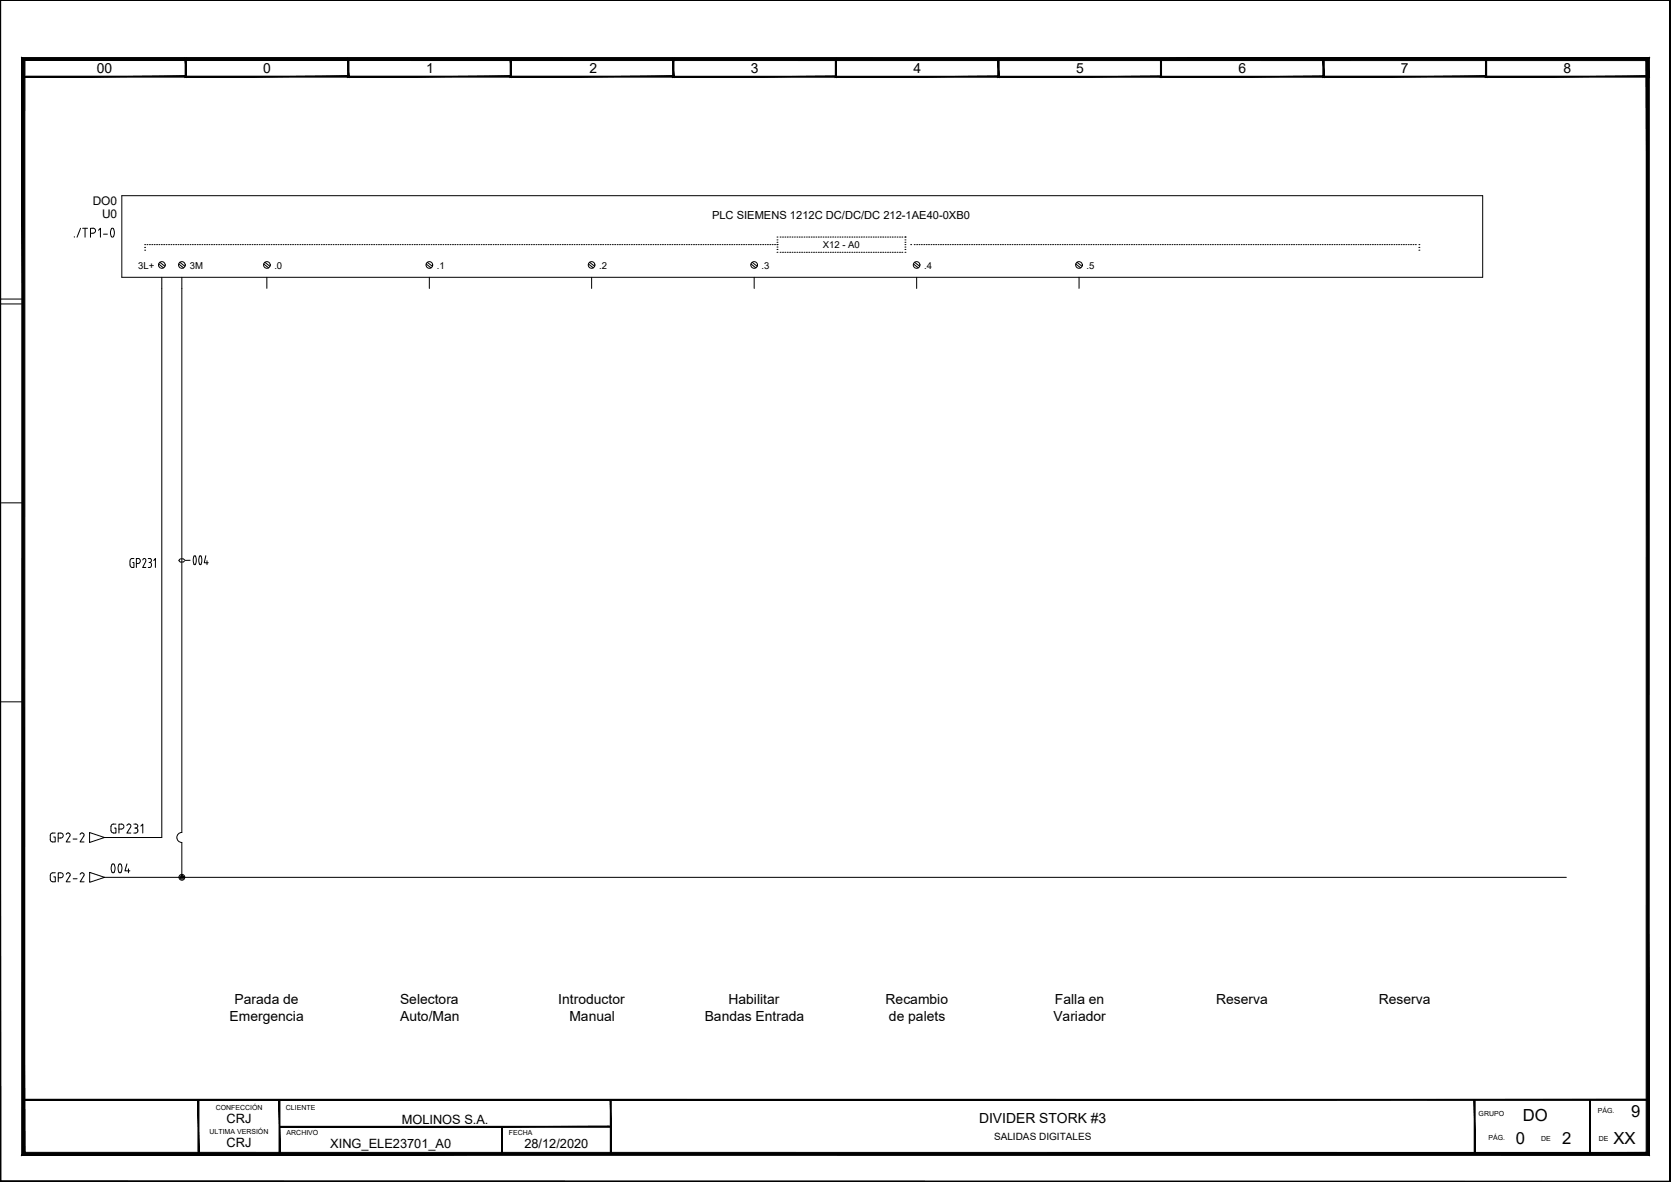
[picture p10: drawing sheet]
<svg xmlns="http://www.w3.org/2000/svg" width="420mm" height="297mm" viewBox="0 0 420 297" stroke-linecap="round" stroke-linejoin="round" font-family="sans-serif">
<g fill="#000" stroke="#000" stroke-width=".25">
<path d="M0 .1h419.9zM0 .1h419.9z"/>
<path d="M5.7 19.4h41.1l-.2-.3zM5.9 19.1h40.7l-40.9 .3zM5.7 14.7v4.7l.2-.3zM5.7 14.7l.2 .3v4.1zM5.7 14.7l.2 .3 40.9-.3zM5.9 15l40.9-.3-.2 .3zM46.8 14.7l-.2 .3 .2 4.4zM46.6 15l.2 4.4-.2-.3z"/>
<path d="M46.6 19.4h41.1l-.2-.3zM46.6 19.4l.2-.3h40.7zM46.6 14.7v4.7l.2-.3zM46.6 14.7l.2 .3v4.1zM46.6 14.7l.2 .3 40.9-.3zM46.8 15l40.9-.3-.2 .3zM87.7 14.7l-.2 .3 .2 4.4zM87.5 15l.2 4.4-.2-.3z"/>
<path d="M87.5 19.4h41.1l-.2-.3zM87.7 19.1h40.7l-40.9 .3zM87.5 14.7v4.7l.2-.3zM87.5 14.7l.2 .3v4.1zM87.5 14.7l.2 .3 40.9-.3zM87.7 15l40.9-.3-.2 .3zM128.6 14.7l-.2 .3 .2 4.4zM128.4 15l.2 4.4-.2-.3z"/>
<path d="M128.3 19.4h41.1l-.2-.3zM128.5 19.1h40.7l-40.9 .3zM128.3 14.7v4.7l.2-.3zM128.3 14.7l.2 .3v4.1zM128.3 14.7l.2 .3 40.9-.3zM128.5 15l40.9-.3-.2 .3zM169.4 14.7l-.2 .3 .2 4.4zM169.2 15l.2 4.4-.2-.3z"/>
<path d="M169.2 19.4h41.1l-.2-.2zM169.2 19.4l.2-.2h40.7zM169.2 14.7v4.7l.2-.2zM169.2 14.7l.2 .3v4.2zM169.2 14.7l.2 .3 40.9-.3zM169.4 15l40.9-.3-.2 .3zM210.3 14.7l-.2 .3 .2 4.4zM210.1 15l.2 4.4-.2-.2z"/>
<path d="M210 19.4h41.2l-.3-.2zM210.3 19.2h40.6l-40.9 .2zM210 14.7v4.7l.3-.2zM210 14.7l.3 .3v4.2zM210 14.7l.3 .3 40.9-.3zM210.3 15l40.9-.3-.3 .3zM251.2 14.7l-.3 .3 .3 4.4zM250.9 15l.3 4.4-.3-.2z"/>
<path d="M250.9 19.4h41.2l-.3-.2zM250.9 19.4l.3-.2h40.6zM250.9 14.7v4.7l.3-.2zM250.9 14.7l.3 .3v4.2zM250.9 14.7l.3 .3 40.9-.3zM251.2 15l40.9-.3-.3 .3zM292.1 14.7l-.3 .3 .3 4.4zM291.8 15l.3 4.4-.3-.2z"/>
<path d="M291.8 19.4h41.1l-.2-.2zM291.8 19.4l.2-.2h40.7zM291.8 14.7v4.7l.2-.2zM291.8 14.7l.2 .3v4.2zM291.8 14.7l.2 .3 40.9-.3zM292 15l40.9-.3-.2 .3zM332.9 14.7l-.2 .3 .2 4.4zM332.7 15l.2 4.4-.2-.2z"/>
<path d="M332.7 19.4h41.1l-.2-.3zM332.9 19.1h40.7l-40.9 .3zM332.7 14.7v4.7l.2-.3zM332.7 14.7l.2 .3v4.1zM332.7 14.7l.2 .3 40.9-.3zM332.9 15l40.9-.3-.2 .3zM373.8 14.7l-.2 .3 .2 4.4zM373.6 15l.2 4.4-.2-.3z"/>
<path d="M373.5 19.4h41.1l-.2-.3zM373.5 19.4l.2-.3h40.7zM373.5 14.7v4.7l.2-.3zM373.5 14.7l.2 .3v4.1zM373.5 14.7l.2 .3 40.9-.3zM373.7 15l40.9-.3-.2 .3zM414.6 14.7l-.2 .3 .2 4.4zM414.4 15l.2 4.4-.2-.3z"/>
<path d="M419.9 .1v296.7zM419.9 .1l.1 296.8zM419.9 .1l.1 296.8z"/>
<path d="M5.8 276.3v.2l408.5-.2zM5.8 276.5l408.5-.2v.2z"/>
<path d="M0 .1v296.9l.2-.2zM0 .1h.2v296.7z"/>
<path d="M5.5 290.3l408.4-.7h-407.7zM5.5 290.3l408.4-.7 .8 .8zM413.9 15.2v274.4l.8 .8zM413.9 15.2l.8-.7v275.9zM6.3 15.2h407.6l.8-.7zM5.5 14.5h409.2l-408.4 .7zM5.5 14.5l.7 275.1 .1-274.4zM5.5 14.5l.7 275.1-.7 .7z"/>
<path d="M49.8 276.4v13.6h.2zM49.8 276.4h.2v13.6z"/>
<path d="M70.2 276.4v13.6h.2zM70.2 276.4h.2v13.6z"/>
<path d="M70.3 283v.3l83.3-.3zM70.3 283.3l83.3-.3v.3z"/>
<path d="M126.1 283.2v6.8h.2zM126.1 283.2h.2v6.8z"/>
<path d="M153.5 276.4v13.7h.2zM153.5 276.4h.2v13.7z"/>
<path d="M370.7 276.4v13.6h.2zM370.7 276.4h.2v13.6z"/>
<path d="M399.7 276.4v13.6h.2zM399.7 276.4h.2v13.6z"/>
<path d="M.2 296.8l419.8 .1zM.2 296.8l419.8 .1-420 .1zM0 297h420v-.1zM0 297h420z"/>
</g>
<g fill="none" stroke="#000" stroke-width=".25">
<path d="M0 .1v296.9h420M5.8 19.3h408.5v257.1h-408.5zM414.5 19.3v257.1M22.8 58.6h.6M23.4 57.4h-.6v2.2M23.4 57.3a.62 .62 0 0 1 .6 .7 .62 .62 0 0 1-.6 .6M24.8 57.9l.5-.5v2.2M26 58.9h1M28 57.5l.3-.2a1.51 1.51 0 0 1 0 2.3l-.3-.1-.2-.8zM30.6 49.2h342.2v20.5h-342.2zM195.4 59.6h.1M196.2 59.6h.1"/>
<path d="M196.8 59.6h.1M197.4 59.6h.1M198 59.6h.1M198.6 59.6h.1M199.2 59.6h.1M199.7 59.6h.1M200.4 59.6h.1M201 59.6h.1M201.5 59.6h.1M202.2 59.6h.1M202.8 59.6h.1M203.3 59.6h.1"/>
<path d="M204 59.6h.1M204.6 59.6h.1M205.1 59.6h.1M205.8 59.6h.1M206.4 59.6h.1M206.9 59.6h.1M207.6 59.6h.1M208.2 59.6h.1M208.7 59.6h.1M209.4 59.6h.1M210 59.6h.1M210.6 59.6h.1"/>
<path d="M211.2 59.6h.1M211.8 59.6h.1M212.4 59.6h.1M213 59.6h.1M213.6 59.6h.1M214.2 59.6h.1M214.8 59.6h.1M215.3 59.6h.1M216 59.6h.1M216.6 59.6h.1M217.1 59.6h.1M217.8 59.6h.1"/>
<path d="M218.4 59.6h.1M218.9 59.6h.1M219.6 59.6h.1M220.2 59.6h.1M220.7 59.6h.1M221.4 59.6h.1M222 59.6h.1M222.5 59.6h.1M223.2 59.6h.1M223.8 59.6h.1M224.3 59.6h.1M225 59.6h.1"/>
<path d="M225.6 59.6h.1M226.2 59.6h.1M226.8 59.6h.1M227.5 59.6h.1M0 76.4h5.8M0 75.1h5.8M36.4 62.9h.1M36.4 62.2h.1M36.4 61.5h.1M37 61.5h.1M37.6 61.5h.1M38.2 61.5h.1"/>
<path d="M38.8 61.5h.1M39.4 61.5h.1M39.9 66.3l1.2 1M40 61.5h.1M40.2 65.9l1.3 1M40.6 61.5h.1M40.7 69.7v140.8h-14.4M41.2 61.5h.1M41.8 61.5h.1M42.4 61.5h.1M43 61.5h.1M43.6 61.5h.1"/>
<path d="M44.2 61.5h.1M44.8 61.5h.1M44.9 66.3l1.3 1M45.2 65.9l1.3 1M45.4 61.5h.1M45.7 69.7v139.5a1.26 1.26 0 0 0-1.2 1.3 1.26 1.26 0 0 0 1.2 1.2v8.8M46 61.5h.1M46.6 61.5h.1M47.2 61.5h.1M47.8 61.5h.1M48.4 61.5h.1M49 61.5h.1"/>
<path d="M49.6 61.5h.1M50.2 61.5h.1M50.8 61.5h.1M51.4 61.5h.1M52 61.5h.1M52.6 61.5h.1M53.2 61.5h.1M53.8 61.5h.1M54.4 61.5h.1M55 61.5h.1M55.6 61.5h.1M56.2 61.5h.1"/>
<path d="M56.8 61.5h.1M57.4 61.5h.1M58 61.5h.1M58.6 61.5h.1M59.2 61.5h.1M59.8 61.5h.1M60.4 61.5h.1M61 61.5h.1M61.6 61.5h.1M62.2 61.5h.1M62.8 61.5h.1M63.4 61.5h.1"/>
<path d="M64 61.5h.1M64.6 61.5h.1M65.2 61.5h.1M65.8 61.5h.1M66.3 66.3l1.2 1M66.4 61.5h.1M66.6 65.9l1.3 1M67 61.5h.1M67.1 69.7v2.8M67.6 61.5h.1M68.2 61.5h.1M68.8 61.5h.1"/>
<path d="M69.4 61.5h.1M70 61.5h.1M70.6 61.5h.1M71.2 61.5h.1M71.8 61.5h.1M72.4 61.5h.1M73 61.5h.1M73.6 61.5h.1M74.2 61.5h.1M74.8 61.5h.1M75.4 61.5h.1M76 61.5h.1"/>
<path d="M76.6 61.5h.1M77.2 61.5h.1M77.8 61.5h.1M78.4 61.5h.1M79 61.5h.1M79.6 61.5h.1M80.2 61.5h.1M80.8 61.5h.1M81.4 61.5h.1M82 61.5h.1M82.6 61.5h.1M83.2 61.5h.1"/>
<path d="M83.8 61.5h.1M84.4 61.5h.1M85 61.5h.1M85.6 61.5h.1M86.2 61.5h.1M86.8 61.5h.1M87.4 61.5h.1M88 61.5h.1M88.6 61.5h.1M89.2 61.5h.1M89.8 61.5h.1M90.4 61.5h.1"/>
<path d="M91 61.5h.1M91.6 61.5h.1M92.2 61.5h.1M92.8 61.5h.1M93.4 61.5h.1M94 61.5h.1M94.6 61.5h.1M95.2 61.5h.1M95.8 61.5h.1M96.4 61.5h.1M97 61.5h.1M97.6 61.5h.1"/>
<path d="M98.2 61.5h.1M98.8 61.5h.1M99.4 61.5h.1M100 61.5h.1M100.6 61.5h.1M101.2 61.5h.1M101.8 61.5h.1M102.4 61.5h.1M103 61.5h.1M103.6 61.5h.1M104.2 61.5h.1M104.8 61.5h.1"/>
<path d="M105.4 61.5h.1M106 61.5h.1M106.6 61.5h.1M107.1 66.3l1.3 1M107.2 61.5h.1M107.4 65.9l1.3 1M107.8 61.5h.1M107.9 69.7v2.8M108.4 61.5h.1M109 61.5h.1M109.6 61.5h.1M110.2 61.5h.1"/>
<path d="M110.8 61.5h.1M111.4 61.5h.1M112 61.5h.1M112.6 61.5h.1M113.2 61.5h.1M113.8 61.5h.1M114.4 61.5h.1M115 61.5h.1M115.6 61.5h.1M116.2 61.5h.1M116.8 61.5h.1M117.4 61.5h.1"/>
<path d="M118 61.5h.1M118.6 61.5h.1M119.2 61.5h.1M119.8 61.5h.1M120.4 61.5h.1M121 61.5h.1M121.6 61.5h.1M122.2 61.5h.1M122.8 61.5h.1M123.4 61.5h.1M124 61.5h.1M124.6 61.5h.1"/>
<path d="M125.2 61.5h.1M125.8 61.5h.1M126.4 61.5h.1M127 61.5h.1M127.6 61.5h.1M128.2 61.5h.1M128.8 61.5h.1M129.4 61.5h.1M130 61.5h.1M130.6 61.5h.1M131.2 61.5h.1M131.8 61.5h.1"/>
<path d="M132.4 61.5h.1M133 61.5h.1M133.6 61.5h.1M134.2 61.5h.1M134.8 61.5h.1M135.4 61.5h.1M136 61.5h.1M136.6 61.5h.1M137.2 61.5h.1M137.8 61.5h.1M138.4 61.5h.1M139 61.5h.1"/>
<path d="M139.6 61.5h.1M140.2 61.5h.1M140.8 61.5h.1M141.4 61.5h.1M142 61.5h.1M142.6 61.5h.1M143.2 61.5h.1M143.8 61.5h.1M144.4 61.5h.1M145 61.5h.1M145.6 61.5h.1M146.2 61.5h.1"/>
<path d="M146.8 61.5h.1M147.4 61.5h.1M148 61.5h.1M148 66.3l1.2 1M148.3 65.9l1.2 1M148.6 61.5h.1M148.8 69.7v2.8M149.2 61.5h.1M149.8 61.5h.1M150.4 61.5h.1M151 61.5h.1M151.6 61.5h.1"/>
<path d="M152.2 61.5h.1M152.8 61.5h.1M153.4 61.5h.1M154 61.5h.1M154.6 61.5h.1M155.2 61.5h.1M155.8 61.5h.1M156.4 61.5h.1M157 61.5h.1M157.6 61.5h.1M158.2 61.5h.1M158.8 61.5h.1"/>
<path d="M159.4 61.5h.1M160 61.5h.1M160.6 61.5h.1M161.2 61.5h.1M161.8 61.5h.1M162.4 61.5h.1M163 61.5h.1M163.6 61.5h.1M164.2 61.5h.1M164.8 61.5h.1M165.4 61.5h.1M166 61.5h.1"/>
<path d="M166.6 61.5h.1M167.2 61.5h.1M167.8 61.5h.1M168.4 61.5h.1M169 61.5h.1M169.6 61.5h.1M170.2 61.5h.1M170.8 61.5h.1M171.4 61.5h.1M172 61.5h.1M172.6 61.5h.1M173.2 61.5h.1"/>
<path d="M173.8 61.5h.1M174.4 61.5h.1M175 61.5h.1M175.6 61.5h.1M176.2 61.5h.1M176.8 61.5h.1M177.4 61.5h.1M178 61.5h.1M178.6 61.5h.1M179.2 61.5h.1M179.8 61.5h.1M180.4 61.5h.1"/>
<path d="M181 61.5h.1M181.6 61.5h.1M182.2 61.5h.1M182.8 61.5h.1M183.4 61.5h.1M184 61.5h.1M184.6 61.5h.1M185.2 61.5h.1M185.8 61.5h.1M186.4 61.5h.1M187 61.5h.1M187.6 61.5h.1"/>
<path d="M188.2 61.5h.1M188.8 61.5h.1M188.8 66.3l1.3 1M189.1 65.9l1.3 1M189.4 61.5h.1M189.6 69.7v2.8M190 61.5h.1M190.6 61.5h.1M191.2 61.5h.1M191.8 61.5h.1M192.4 61.5h.1M193 61.5h.1"/>
<path d="M193.6 61.5h.1M194.2 61.5h.1M194.8 61.5h.1M195.4 61.5h.1M195.4 63.4h.1M195.4 62.7h.1M195.4 62.1h.1M195.4 60.9h.1M195.4 60.3h.1M196.2 63.4h.1M196.8 63.4h.1M197.4 63.4h.1"/>
<path d="M198 63.4h.1M198.6 63.4h.1M199.2 63.4h.1M199.7 63.4h.1M200.4 63.4h.1M201 63.4h.1M201.5 63.4h.1M202.2 63.4h.1M202.8 63.4h.1M203.3 63.4h.1M204 63.4h.1M204.6 63.4h.1"/>
<path d="M205.1 63.4h.1M205.8 63.4h.1M206.4 63.4h.1M206.9 63.4h.1M207.6 63.4h.1M208.2 63.4h.1M208.7 63.4h.1M209.4 63.4h.1M210 63.4h.1M210.6 63.4h.1M211.2 63.4h.1M211.8 63.4h.1"/>
<path d="M212.4 63.4h.1M213 63.4h.1M213.6 63.4h.1M214.2 63.4h.1M214.8 63.4h.1M215.3 63.4h.1M216 63.4h.1M216.6 63.4h.1M217.1 63.4h.1M217.8 63.4h.1M218.4 63.4h.1M218.9 63.4h.1"/>
<path d="M219.6 63.4h.1M220.2 63.4h.1M220.7 63.4h.1M221.4 63.4h.1M222 63.4h.1M222.5 63.4h.1M223.2 63.4h.1M223.8 63.4h.1M224.3 63.4h.1M225 63.4h.1M225.6 63.4h.1M226.2 63.4h.1"/>
<path d="M226.8 63.4h.1M227.5 60.3h.1M227.5 60.9h.1M227.5 61.5h.1M227.5 62.1h.1M227.5 62.7h.1M227.5 63.4h.1M229 61.5h.1M229.7 66.3l1.2 1M229.9 61.5h.1M230 65.9l1.2 1M230.5 61.5h.1"/>
<path d="M230.5 69.7v2.8M231.1 61.5h.1M231.7 61.5h.1M232.3 61.5h.1M232.9 61.5h.1M233.5 61.5h.1M234.1 61.5h.1M234.7 61.5h.1M235.3 61.5h.1M235.9 61.5h.1M236.5 61.5h.1M237.1 61.5h.1"/>
<path d="M237.7 61.5h.1M238.3 61.5h.1M238.9 61.5h.1M239.5 61.5h.1M240.1 61.5h.1M240.7 61.5h.1M241.3 61.5h.1M241.9 61.5h.1M242.5 61.5h.1M243.1 61.5h.1M243.7 61.5h.1M244.3 61.5h.1"/>
<path d="M244.9 61.5h.1M245.5 61.5h.1M246.1 61.5h.1M246.7 61.5h.1M247.3 61.5h.1M247.9 61.5h.1M248.5 61.5h.1M249.1 61.5h.1M249.7 61.5h.1M250.3 61.5h.1M250.9 61.5h.1M251.5 61.5h.1"/>
<path d="M252.1 61.5h.1M252.7 61.5h.1M253.3 61.5h.1M253.9 61.5h.1M254.5 61.5h.1M255.1 61.5h.1M255.7 61.5h.1M256.3 61.5h.1M256.9 61.5h.1M257.5 61.5h.1M258.1 61.5h.1M258.7 61.5h.1"/>
<path d="M259.3 61.5h.1M259.9 61.5h.1M260.5 61.5h.1M261.1 61.5h.1M261.7 61.5h.1M262.3 61.5h.1M262.9 61.5h.1M263.5 61.5h.1M264.1 61.5h.1M264.7 61.5h.1M265.3 61.5h.1M265.9 61.5h.1"/>
<path d="M266.5 61.5h.1M267.1 61.5h.1M267.7 61.5h.1M268.3 61.5h.1M268.9 61.5h.1M269.5 61.5h.1M270.1 61.5h.1M270.5 66.3l1.2 1M270.7 61.5h.1M270.8 65.9l1.3 1M271.3 61.5h.1M271.3 69.7v2.8"/>
<path d="M271.9 61.5h.1M272.5 61.5h.1M273.1 61.5h.1M273.7 61.5h.1M274.3 61.5h.1M274.9 61.5h.1M275.5 61.5h.1M276.1 61.5h.1M276.7 61.5h.1M277.3 61.5h.1M277.9 61.5h.1M278.5 61.5h.1"/>
<path d="M279.1 61.5h.1M279.7 61.5h.1M280.3 61.5h.1M280.9 61.5h.1M281.5 61.5h.1M282.1 61.5h.1M282.7 61.5h.1M283.3 61.5h.1M283.9 61.5h.1M284.5 61.5h.1M285.1 61.5h.1M285.7 61.5h.1"/>
<path d="M286.3 61.5h.1M286.9 61.5h.1M287.5 61.5h.1M288.1 61.5h.1M288.7 61.5h.1M289.3 61.5h.1M289.9 61.5h.1M290.5 61.5h.1M291.1 61.5h.1M291.7 61.5h.1M292.3 61.5h.1M292.9 61.5h.1"/>
<path d="M293.5 61.5h.1M294.1 61.5h.1M294.7 61.5h.1M295.3 61.5h.1M295.9 61.5h.1M296.5 61.5h.1M297.1 61.5h.1M297.7 61.5h.1M298.3 61.5h.1M298.9 61.5h.1M299.5 61.5h.1M300.1 61.5h.1"/>
<path d="M300.7 61.5h.1M301.3 61.5h.1M301.9 61.5h.1M302.5 61.5h.1M303.1 61.5h.1M303.7 61.5h.1M304.3 61.5h.1M304.9 61.5h.1M305.5 61.5h.1M306.1 61.5h.1M306.7 61.5h.1M307.3 61.5h.1"/>
<path d="M307.9 61.5h.1M308.5 61.5h.1M309.1 61.5h.1M309.7 61.5h.1M310.3 61.5h.1M310.9 61.5h.1M311.5 61.5h.1M312.1 61.5h.1M312.7 61.5h.1M313.3 61.5h.1M313.9 61.5h.1M314.5 61.5h.1"/>
<path d="M315.1 61.5h.1M315.7 61.5h.1M316.3 61.5h.1M316.9 61.5h.1M317.5 61.5h.1M318.1 61.5h.1M318.7 61.5h.1M319.3 61.5h.1M319.9 61.5h.1M320.5 61.5h.1M321.1 61.5h.1M321.7 61.5h.1"/>
<path d="M322.3 61.5h.1M322.9 61.5h.1M323.5 61.5h.1M324.1 61.5h.1M324.7 61.5h.1M325.3 61.5h.1M325.9 61.5h.1M326.5 61.5h.1M327.1 61.5h.1M327.7 61.5h.1M328.3 61.5h.1M328.9 61.5h.1"/>
<path d="M329.5 61.5h.1M330.1 61.5h.1M330.7 61.5h.1M331.3 61.5h.1M331.9 61.5h.1M332.5 61.5h.1M333.1 61.5h.1M333.7 61.5h.1M334.3 61.5h.1M334.9 61.5h.1M335.5 61.5h.1M336.1 61.5h.1"/>
<path d="M336.7 61.5h.1M337.3 61.5h.1M337.9 61.5h.1M338.5 61.5h.1M339.1 61.5h.1M339.7 61.5h.1M340.3 61.5h.1M340.9 61.5h.1M341.5 61.5h.1M342.1 61.5h.1M342.7 61.5h.1M343.3 61.5h.1"/>
<path d="M343.9 61.5h.1M344.5 61.5h.1M345.1 61.5h.1M345.7 61.5h.1M346.3 61.5h.1M346.9 61.5h.1M347.5 61.5h.1M348.1 61.5h.1M348.7 61.5h.1M349.3 61.5h.1M349.9 61.5h.1M350.5 61.5h.1"/>
<path d="M351.1 61.5h.1M351.7 61.5h.1M352.3 61.5h.1M352.9 61.5h.1M353.5 61.5h.1M354.1 61.5h.1M354.7 61.5h.1M355.3 61.5h.1M355.9 61.5h.1M356.8 62.9h.1M356.8 62.2h.1M356.8 61.5h.1"/>
<path d="M0 126.4h5.8M32.7 142l.1 .3 .4 .3M33.4 141.4h.3v1.2h-.5M33.7 140.4l-.5-.1-.4 .4-.1 1.3M34.3 141.6h.5M34.8 141.6a.63 .63 0 0 0 .5-.6 .63 .63 0 0 0-.5-.6h-.5v2.2M35.9 140.7a.43 .43 0 0 1 .6-.3 .43 .43 0 0 1 .1 .7l-.7 1.5h.8M37.3 140.4h.4M37.3 142.6h.4M37.5 141.4h.2M37.7 140.3a.51 .51 0 0 1 .4 .5 .51 .51 0 0 1-.4 .5l.4 .5M38.1 142.1l-.4 .5"/>
<path d="M38.1 141.8v.3M38.7 140.9l.4-.5v2.2M0 176.4h5.8M22.5 209.2l3.8 1.3-3.8 1.2zM28.5 207.1h.6M28.5 207.1l-.4 .2a1.82 1.82 0 0 0-.1 1.6l.3 .4h.8v-1.2h-.3M29.9 208.4h.6M30.5 207.1h-.6v2.2M30.5 207.1a.62 .62 0 0 1 .7 .6 .62 .62 0 0 1-.7 .6M31.9 207.5a.5 .5 0 0 1 .7-.4 .5 .5 0 0 1 .2 .7M32.8 207.9l-.9 1.4h1M33.7 207.1h.4"/>
<path d="M33.9 208.1h.2M34.2 207.1a.5 .5 0 0 1 .4 .5 .5 .5 0 0 1-.4 .5M34.2 208.1l.2 .1 .2 .4M34.6 208.6a.56 .56 0 0 1-.4 .7h-.5M35.4 207.6l.5-.5v2.2M26.3 220.5h367.5M5.8 276.4h44.1v13.6h-44.1z"/>
<circle cx="40.7" cy="66.6" r=".84"/>
<circle cx="45.7" cy="66.6" r=".84"/>
<circle cx="67.1" cy="66.6" r=".84"/>
<circle cx="108" cy="66.6" r=".84"/>
<circle cx="148.7" cy="66.6" r=".84"/>
<circle cx="189.6" cy="66.6" r=".84"/>
<circle cx="230.5" cy="66.6" r=".84"/>
<circle cx="271.3" cy="66.6" r=".84"/>
<circle cx="45.7" cy="220.5" r=".73"/>
<circle cx="45.7" cy="220.5" r=".46"/>
<circle cx="45.7" cy="220.5" r=".22"/>
</g>
<text font-size="7.9" x="23.6" y="221.5">004</text>
<text font-size="6.6" x="44.4" y="143.6">004</text>
<text font-size="5.7" x="11.3" y="223">GP2-2</text>
<text font-size="5.3" x="11.3" y="212.7">GP2-2</text>
<text font-size="4.9" x="21.2" y="60.7" transform="rotate(-90 21.2 60.7)">./</text>
<g font-size="4.2">
<text x="382.9" y="281.6">DO</text>
<text x="410.1" y="280.7">9</text>
<text x="381.1" y="287.5">0</text>
<text x="392.8" y="287.5">2</text>
<text x="405.7" y="287.5">XX</text>
</g>
<g font-size="3.5">
<text x="24.3" y="18.4">00</text>
<text x="66.2" y="18.4">0</text>
<text x="107.2" y="18.4">1</text>
<text x="148.2" y="18.4">2</text>
<text x="188.8" y="18.4">3</text>
<text x="229.7" y="18.4">4</text>
<text x="270.6" y="18.4">5</text>
<text x="311.4" y="18.4">6</text>
<text x="352.3" y="18.4">7</text>
<text x="393.1" y="18.4">8</text>
<text x="57.7" y="256.5">Emergencia</text>
<text x="59" y="252.3">Parada de</text>
<text x="100.6" y="252.4">Selectora</text>
<text x="100.6" y="256.6">Auto/Man</text>
<text x="140.4" y="252.4">Introductor</text>
<text x="143.2" y="256.5">Manual</text>
<text x="177.2" y="256.5">Bandas Entrada</text>
<text x="183.2" y="252.4">Habilitar</text>
<text x="222.7" y="252.4">Recambio</text>
<text x="223.5" y="256.5">de palets</text>
<text x="264.9" y="256.5">Variador</text>
<text x="265.3" y="252.4">Falla en</text>
<text x="305.8" y="252.4">Reserva</text>
<text x="346.7" y="252.3">Reserva</text>
<text x="246.2" y="282.1">DIVIDER STORK #3</text>
</g>
<g font-size="3.2">
<text x="57" y="282.3">CRJ</text>
<text x="101" y="282.3">MOLINOS S.A.</text>
<text x="57" y="288.3">CRJ</text>
<text x="83" y="288.6">XING_ELE23701_A0</text>
<text x="131.8" y="288.6">28/12/2020</text>
</g>
<g font-size="3">
<text x="23.3" y="51.5">DO0</text>
<text x="25.7" y="54.8">U0</text>
</g>
<text font-size="2.8" x="179" y="55">PLC SIEMENS 1212C DC/DC/DC 212-1AE40-0XB0</text>
<text font-size="2.5" x="250" y="286.6">SALIDAS DIGITALES</text>
<g font-size="2.4">
<text x="206.9" y="62.3">X12 - A0</text>
<text x="34.7" y="67.5">3L+</text>
<text x="47.7" y="67.5">3M</text>
<text x="69" y="67.5">.0</text>
<text x="109.8" y="67.5">.1</text>
<text x="150.6" y="67.5">.2</text>
<text x="191.5" y="67.5">.3</text>
<text x="232.3" y="67.5">.4</text>
<text x="273.2" y="67.5">.5</text>
</g>
<g font-size="1.8">
<text x="54.2" y="279">CONFECCIÓN</text>
<text x="71.9" y="279">CLIENTE</text>
<text x="371.8" y="280.6">GRUPO</text>
<text x="401.8" y="279.8">PÁG.</text>
<text x="52.7" y="285">ULTIMA VERSIÓN</text>
<text x="72.1" y="285.3">ARCHIVO</text>
<text x="127.9" y="285.3">FECHA</text>
<text x="374.3" y="286.6">PÁG.</text>
<text x="387.5" y="286.6">DE</text>
<text x="402" y="286.6">DE</text>
</g>
</svg>
